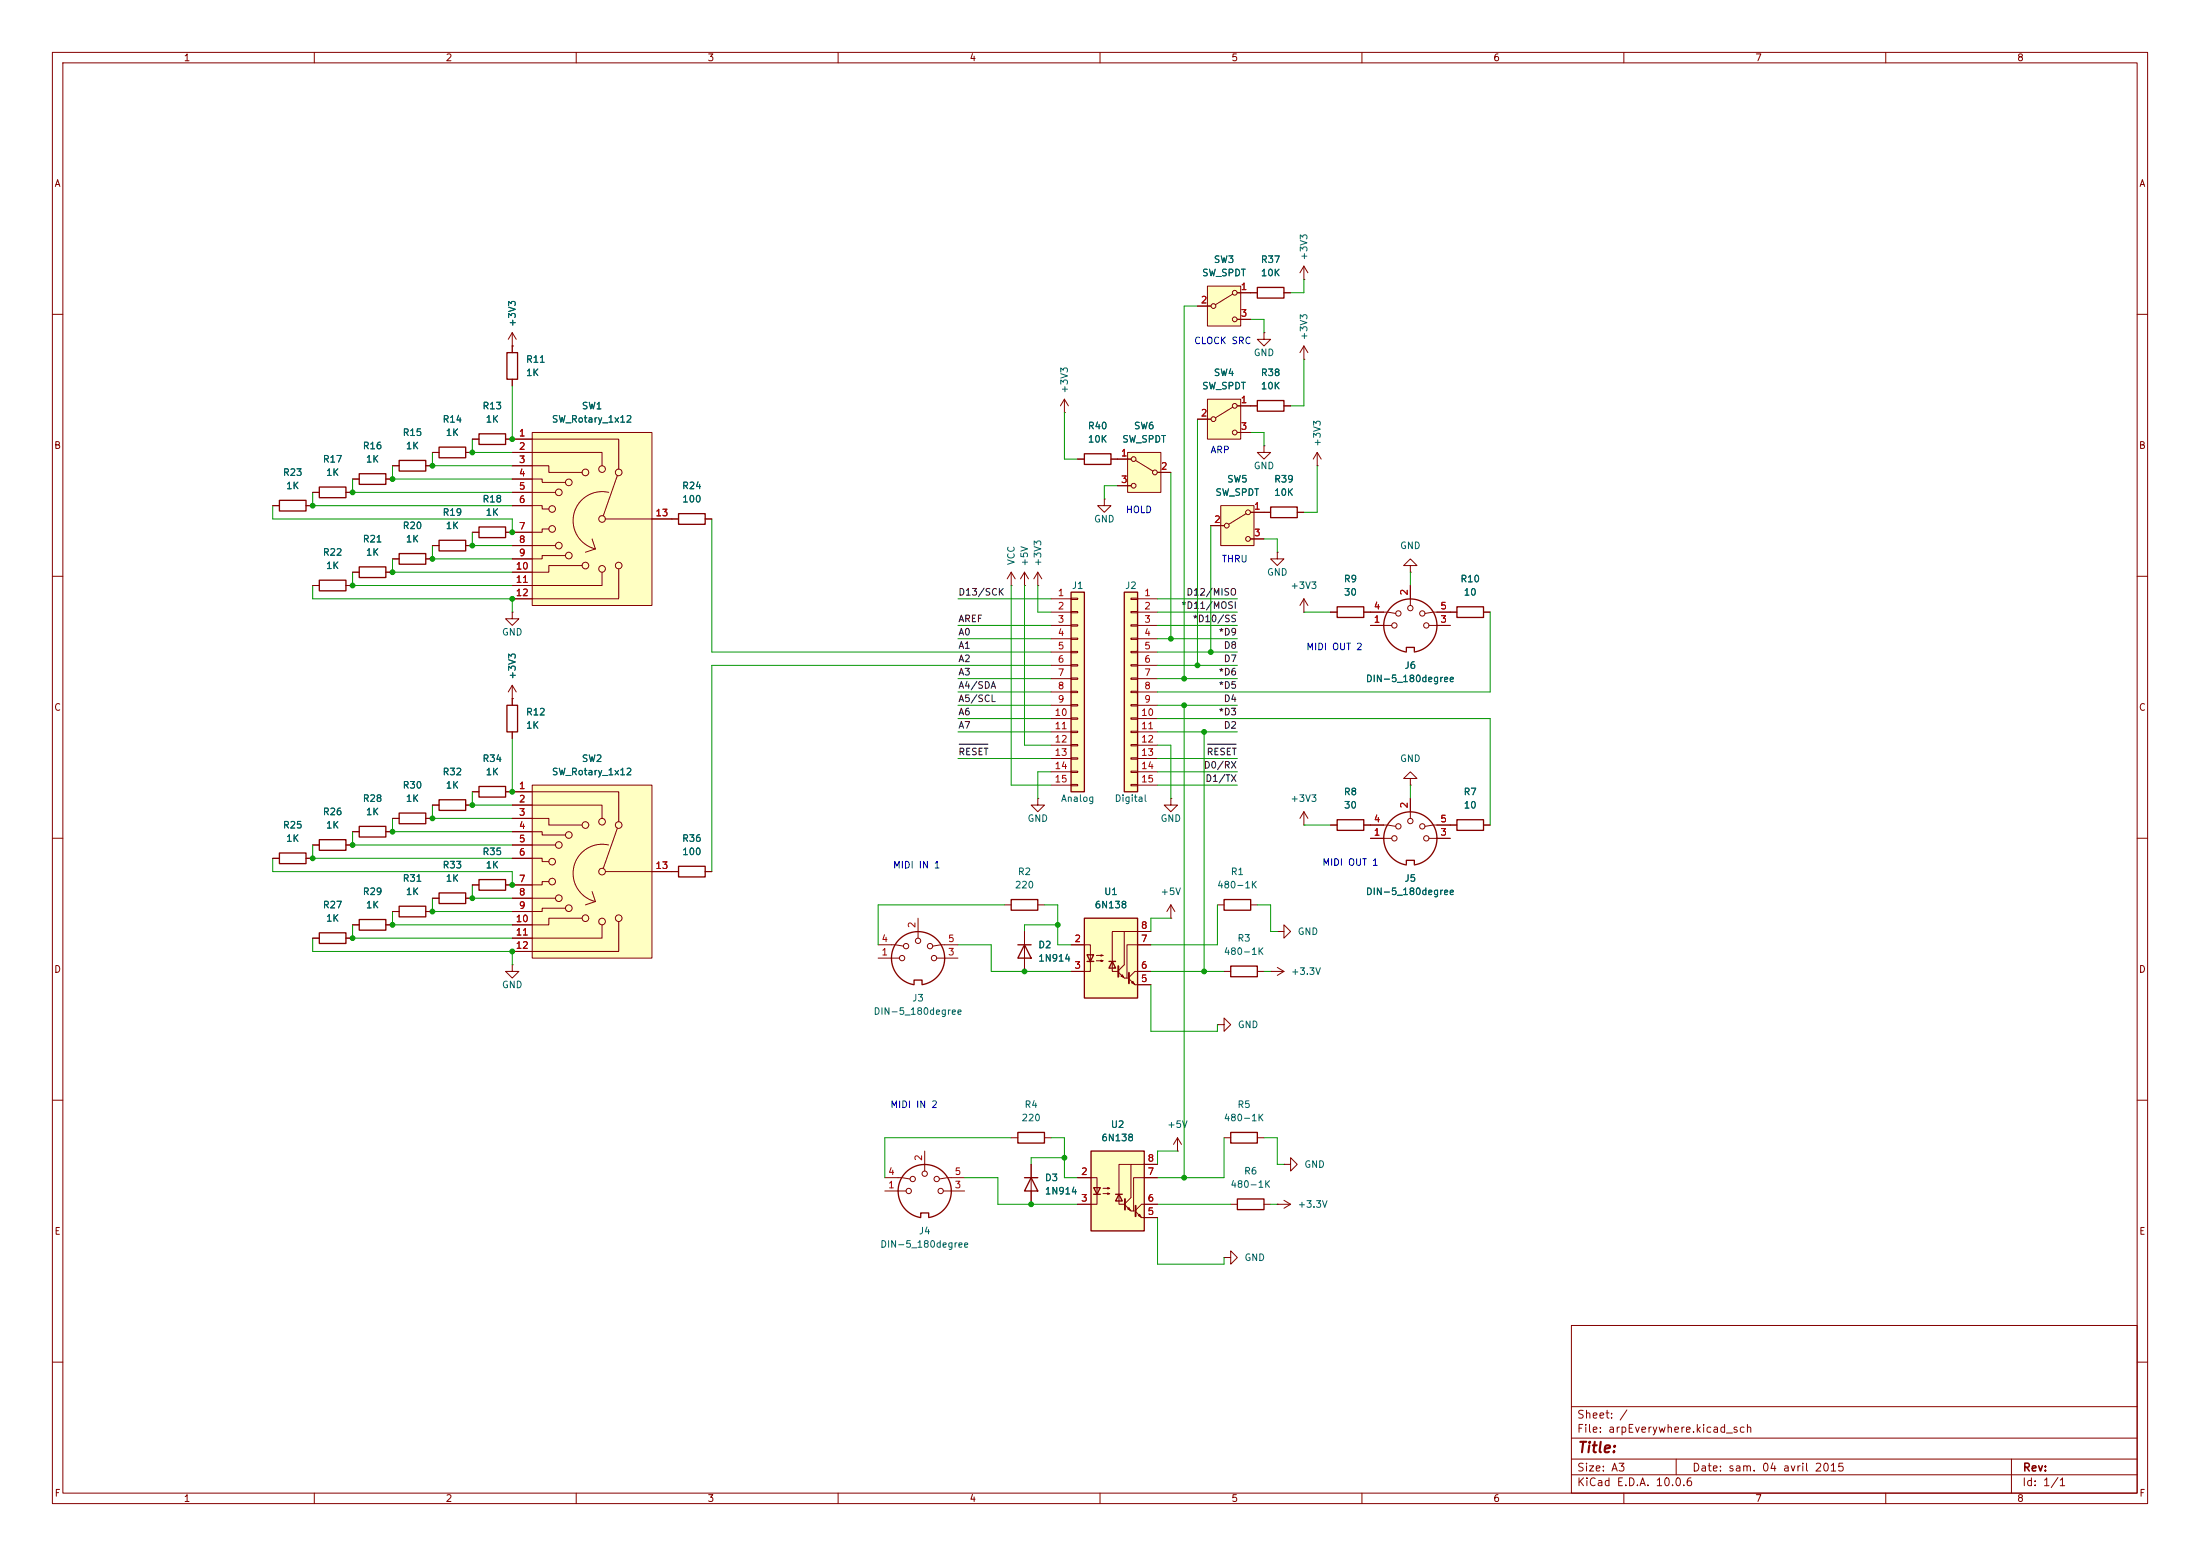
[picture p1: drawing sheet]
<svg xmlns="http://www.w3.org/2000/svg" width="420mm" height="297mm" viewBox="0 0 420 297" stroke-linecap="round" stroke-linejoin="round" font-family="sans-serif">
<g fill="none" stroke="#840000" stroke-width=".19">
<path d="M10 10h400v277h-400zM12 12h396v273h-396zM60 10v2M110 10v2M160 10v2M210 10v2M260 10v2M310 10v2M360 10v2M10 60h2M408 60h2M10 110h2"/>
<path d="M408 110h2M10 160h2M90.2 151.1h1.2M96.5 151.1h1.3M408 160h2M10 210h2M408 210h2M300 253h108v32h-108zM10 260h2M300 278.5h108M300 274.5h108M300 268.5h108"/>
<path d="M320 278.5v3M384 278.5v6.5M408 260h2M60 285v2M110 285v2M160 285v2M210 285v2M260 285v2M300 281.5h108M310 285v2M360 285v2"/>
</g>
<path d="M91.4 150.1h5.1v2h-5.1z" fill="none" stroke="#840000" stroke-width=".25"/>
<path d="M101.6 82.6h22.9v33h-22.9z" fill="#ffffc2"/>
<g fill="none" stroke="#840000" stroke-width=".19">
<path d="M97.8 83.8h20.3v5.7M97.8 86.4h17.1v2.5M97.8 88.9h7v1.3h6.3M97.8 91.4h5.7v.7h4.4M97.8 96.5h5.7v.7h1.3M97.8 94h8.2M101.6 82.6h22.9v33h-22.9zM115.6 99.1h13.9M116.2 94a5.5 5.5 0 0 0-6.6 4.1 5.5 5.5 0 0 0 4.1 6.7M117.9 90.8l-2.7 7.7M134.6 99.1h1.3M97.8 104.1h8.2"/>
<path d="M104.8 101h-1.3v.6h-5.7M107.9 106h-4.4v.7h-5.7M111.1 108h-6.3v1.2h-7M113 102.9l.7 1.9M113.7 104.8l-1.9 .6M114.9 109.2v2.6h-17.1M118.1 108.6v5.7h-20.3M74.9 156.2h1.3M81.3 156.2h1.2M82.5 153.7h1.3M88.9 153.7h1.3M128.3 166.4h1.2"/>
<path d="M134.6 166.4h1.3M195.6 177.8v7.6"/>
<circle cx="105.4" cy="97.2" r=".63"/>
<circle cx="106.7" cy="94" r=".63"/>
<circle cx="108.6" cy="92.1" r=".63"/>
<circle cx="111.8" cy="90.2" r=".63"/>
<circle cx="114.9" cy="99.1" r=".63"/>
<circle cx="114.9" cy="89.5" r=".63"/>
<circle cx="118.1" cy="90.2" r=".63"/>
<circle cx="105.4" cy="101" r=".63"/>
<circle cx="106.7" cy="104.1" r=".63"/>
<circle cx="108.6" cy="106" r=".63"/>
<circle cx="111.8" cy="107.9" r=".63"/>
<circle cx="114.9" cy="108.6" r=".63"/>
<circle cx="118.1" cy="107.9" r=".63"/>
</g>
<path d="M129.5 98h5.1v2.1h-5.1zM76.2 155.2h5.1v2h-5.1zM83.8 152.7h5.1v2h-5.1zM129.5 165.4h5.1v2h-5.1zM194.3 180.3h2.5M195.6 180.3l1.2 2.6h-2.5z" fill="none" stroke="#840000" stroke-width=".25"/>
<path d="M101.6 149.9h22.9v33h-22.9z" fill="#ffffc2"/>
<g fill="none" stroke="#840000" stroke-width=".19">
<path d="M74.9 88.9h1.3M81.3 88.9h1.2M82.5 86.4h1.3M88.9 86.4h1.3M210.8 95.3v1.2h-1.3l1.3 1.3 1.3-1.3h-1.3M210.8 95.3h.1M74.9 106.7h1.3M81.3 106.7h1.2M82.5 104.1h1.3M88.9 104.1h1.3M90.2 101.6h1.2M96.5 101.6h1.3"/>
<path d="M97.8 116.8v1.3h1.3l-1.3 1.3-1.3-1.3h1.3M97.8 116.8h.1M97.8 133.4h.1M97.8 130.8v3.8M97.8 139.7v1.3M97.8 130.8l-.8 1.3M97.8 130.8l.8 1.3M97.8 151.1h20.3v5.7M97.8 153.7h17.1v2.5M97.8 156.2h7v1.3h6.3M97.8 158.8h5.7v.6h4.4M101.6 149.9h22.9v33h-22.9z"/>
<path d="M117.9 158.1l-2.7 7.7M276.9 157.5h1.2M283.2 157.5h1.3M97.8 163.8h5.7v.7h1.3M97.8 161.3h8.2M97.8 171.5h8.2M104.8 168.3h-1.3v.6h-5.7M107.9 173.4h-4.4v.6h-5.7M111.1 175.3h-6.3v1.2h-7M113 170.2l.7 1.9M113.7 172.1l-1.9 .6M114.9 176.5v2.6h-17.1"/>
<path d="M115.6 166.4h12.7M116.2 161.3a5.5 5.5 0 0 0-6.6 4.1 5.5 5.5 0 0 0 4.1 6.7M118.1 175.9v5.7h-20.3M176.5 219.7v3.8M193 217.2h1.3M199.4 217.2h1.3M168.9 224.8h3.3l1.5 .2M168.9 227.3h4.1M180.1 227.3h4M184.1 224.8h-3.3l-1.5 .2M233.7 240h1.2v-1.2l1.3 1.2-1.3 1.3v-1.3M233.7 240h.1"/>
<circle cx="108.6" cy="159.4" r=".63"/>
<circle cx="111.8" cy="157.5" r=".63"/>
<circle cx="114.9" cy="156.8" r=".63"/>
<circle cx="118.1" cy="157.5" r=".63"/>
<circle cx="105.4" cy="164.5" r=".63"/>
<circle cx="105.4" cy="168.3" r=".63"/>
<circle cx="106.7" cy="161.3" r=".63"/>
<circle cx="106.7" cy="171.4" r=".63"/>
<circle cx="108.6" cy="173.4" r=".63"/>
<circle cx="111.8" cy="175.3" r=".63"/>
<circle cx="114.9" cy="175.9" r=".63"/>
<circle cx="114.9" cy="166.4" r=".63"/>
<circle cx="118.1" cy="175.3" r=".63"/>
<circle cx="173.5" cy="227.3" r=".51"/>
<circle cx="174.2" cy="225" r=".51"/>
<circle cx="176.5" cy="224" r=".51"/>
<circle cx="178.8" cy="225" r=".51"/>
<circle cx="179.6" cy="227.3" r=".51"/>
</g>
<path d="M76.2 87.9h5.1v2h-5.1zM83.8 85.3h5.1v2.1h-5.1zM76.2 105.7h5.1v2h-5.1zM83.8 103.1h5.1v2.1h-5.1zM91.4 100.6h5.1v2h-5.1zM96.8 134.6h2v5.1h-2zM278.1 156.5h5.1v2h-5.1zM194.3 216.2h5.1v2h-5.1zM175.8 232.3v-.8h1.5v.8M177.3 232.4a5.1 5.1 0 0 0 3.5-7.8 5.1 5.1 0 0 0-8.6 0 5.1 5.1 0 0 0 3.6 7.8" fill="none" stroke="#840000" stroke-width=".25"/>
<path d="M208.3 219.7h10.1v15.2h-10.1z" fill="#ffffc2"/>
<path d="M268.5 124.3v-.7h1.5v.7M270 124.5a5.1 5.1 0 0 0 3.5-7.9 5.1 5.1 0 0 0-8.6 .1 5.1 5.1 0 0 0 3.6 7.8M208.3 219.7h10.1v15.2h-10.1zM208.8 226.7h1.3l-.7 1.3zM208.8 228h1.3M213 228h1.2M213.6 228l.6 1.2h-1.2z" fill="none" stroke="#840000" stroke-width=".25"/>
<g fill="none" stroke="#840000" stroke-width=".19">
<path d="M193 111.8h.1M193 109.2l-.7 1.3M193 109.2l.8 1.3M193 109.2v2.6M195.6 111.8h.1M195.6 109.2l-.8 1.3M195.6 109.2l.7 1.3M195.6 109.2v2.6M198.1 111.8h.1M198.1 109.2l-.7 1.3M198.1 109.2l.8 1.3M198.1 109.2v2.6"/>
<path d="M243.8 105.4v1.3h1.3l-1.3 1.3-1.2-1.3h1.2M243.8 105.4h.1M248.9 116.8h.1M248.9 114.3l-.7 1.3M248.9 114.3l.8 1.3M248.9 114.3v2.5M261.6 116.8h3.3l1.5 .3M261.6 119.4h4.1M269.2 111.8v3.8M272.8 119.4h4.1M276.9 116.8h-3.3l-1.6 .3M198.1 152.4v1.3h1.3l-1.3 1.2-1.3-1.2h1.3"/>
<path d="M198.1 152.4h.1M205.7 224.8h3.7v5.1h-3.7M210.6 226.8h1.2l-.3 .1v-.2l.3 .1M210.6 227.8h1.2l-.3 .2v-.3l.3 .1M214.8 230l1.1 1.1h.6M215.3 230.8l.2-.3 .3 .5zM215.9 222.2h-2.3v7.7h1M216.8 231.3l1.1 1.1h3.1M217.3 232l.3-.2 .2 .5zM221 222.2h-5.1v6.4l-1.1 1.1M221 224.8h-4.6v6.3M221 229.9h-3.1l-1.1 1.1"/>
<circle cx="266.2" cy="119.4" r=".51"/>
<circle cx="267" cy="117.1" r=".51"/>
<circle cx="269.2" cy="116.1" r=".51"/>
<circle cx="271.5" cy="117.1" r=".51"/>
<circle cx="272.3" cy="119.4" r=".51"/>
</g>
<path d="M214.8 228.9v2M216.8 230.1v2.1" fill="none" stroke="#840000" stroke-width=".36"/>
<path d="M214.6 113h2.6v38.1h-2.6z" fill="#ffffc2"/>
<path d="M214.6 113h2.6v38.1h-2.6z" fill="none" stroke="#840000" stroke-width=".25"/>
<g fill="none" stroke="#840000" stroke-width=".19">
<path d="M215.9 114.2h1.3v.2h-1.3zM215.9 116.7h1.3v.3h-1.3zM215.9 119.3h1.3v.2h-1.3zM217.2 114.3h3.8M217.2 116.8h3.8M217.2 119.4h3.8M215.9 121.8h1.3v.2h-1.3zM215.9 124.3h1.3v.3h-1.3zM215.9 126.9h1.3v.2h-1.3zM215.9 129.4h1.3v.3h-1.3zM215.9 132h1.3v.2h-1.3zM215.9 134.5h1.3v.2h-1.3z"/>
<path d="M215.9 137h1.3v.3h-1.3zM215.9 139.6h1.3v.2h-1.3zM217.2 121.9h3.8M217.2 124.5h3.8M217.2 127h3.8M217.2 129.5h3.8M217.2 132.1h3.8M217.2 134.6h3.8M217.2 137.2h3.8M217.2 139.7h3.8M215.9 142.1h1.3v.3h-1.3zM215.9 144.7h1.3v.2h-1.3z"/>
<path d="M215.9 147.2h1.3v.2h-1.3zM215.9 149.7h1.3v.3h-1.3zM217.2 142.2h3.8M217.2 144.8h3.8M217.2 147.3h3.8M217.2 149.9h3.8"/>
</g>
<path d="M204.5 113h2.5v38.1h-2.5z" fill="#ffffc2"/>
<path d="M204.5 113h2.5v38.1h-2.5zM255.3 115.8h5v2.1h-5zM278.1 115.8h5.1v2.1h-5.1zM255.3 156.5h5v2h-5zM91.4 167.9h5.1v2h-5.1zM193 171.7h5.1v2h-5.1zM268.5 165v-.8h1.5v.8M270 165.1a5.1 5.1 0 0 0 3.5-7.8 5.1 5.1 0 0 0-8.6 0 5.1 5.1 0 0 0 3.6 7.8M174.5 187.8v-.7h1.5v.7M176 188a5.1 5.1 0 0 0 3.5-7.9 5.1 5.1 0 0 0-8.6 .1 5.1 5.1 0 0 0 3.6 7.8" fill="none" stroke="#840000" stroke-width=".25"/>
<g fill="none" stroke="#840000" stroke-width=".19">
<path d="M200.7 114.3h3.8M200.7 116.8h3.8M200.7 119.4h3.8M204.5 114.2h1.2v.2h-1.2zM204.5 116.7h1.2v.3h-1.2zM204.5 119.3h1.2v.2h-1.2zM254 116.8h1.3M260.3 116.8h1.3M269.2 108h1.3l-1.3-1.3-1.2 1.3h1.2v1.2M269.2 109.2h.1M276.9 116.8h1.2M283.2 116.8h1.3"/>
<path d="M200.7 121.9h3.8M200.7 124.5h3.8M200.7 127h3.8M200.7 129.5h3.8M200.7 132.1h3.8M200.7 134.6h3.8M200.7 137.2h3.8M200.7 139.7h3.8M204.5 121.8h1.2v.2h-1.2zM204.5 124.3h1.2v.3h-1.2zM204.5 126.9h1.2v.2h-1.2zM204.5 129.4h1.2v.3h-1.2z"/>
<path d="M204.5 132h1.2v.2h-1.2zM204.5 134.5h1.2v.2h-1.2zM204.5 137h1.2v.3h-1.2zM204.5 139.6h1.2v.2h-1.2zM200.7 142.2h3.8M200.7 144.8h3.8M200.7 147.3h3.8M200.7 149.9h3.8M204.5 142.1h1.2v.3h-1.2zM204.5 144.7h1.2v.2h-1.2zM204.5 147.2h1.2v.2h-1.2zM204.5 149.7h1.2v.3h-1.2z"/>
<path d="M223.5 152.4v1.3h1.3l-1.3 1.2-1.3-1.2h1.3M223.5 152.4h.1M248.9 157.5h.1M248.9 154.9l-.7 1.3M248.9 154.9l.8 1.3M248.9 154.9v2.6M254 157.5h1.3M260.3 157.5h4.6l1.5 .2M269.2 152.4v3.8M276.9 157.5h-3.3l-1.6 .2M90.2 168.9h1.2M96.5 168.9h1.3"/>
<path d="M175.3 175.3v3.8M191.8 172.7h1.2M198.1 172.7h1.3M261.6 160h4.1M272.8 160h4.1M167.6 180.3h3.3l1.6 .3M167.6 182.9h4.1M178.8 182.9h4.1M182.9 180.3h-3.3l-1.5 .3"/>
<circle cx="267" cy="157.7" r=".51"/>
<circle cx="269.2" cy="156.7" r=".51"/>
<circle cx="271.5" cy="157.7" r=".51"/>
<circle cx="175.3" cy="179.6" r=".51"/>
<circle cx="266.2" cy="160" r=".51"/>
<circle cx="272.3" cy="160" r=".51"/>
<circle cx="172.2" cy="182.9" r=".51"/>
<circle cx="173" cy="180.6" r=".51"/>
<circle cx="177.5" cy="180.6" r=".51"/>
<circle cx="178.3" cy="182.9" r=".51"/>
</g>
<path d="M207 175.3h10.2v15.2h-10.2z" fill="#ffffc2"/>
<g fill="none" stroke="#840000" stroke-width=".25">
<path d="M96.8 67.3h2v5.1h-2zM53.3 95.5h5.1v2h-5.1zM68.6 90.4h5.1v2.1h-5.1zM91.4 82.8h5.1v2h-5.1zM207 86.6h5.1v2h-5.1zM61 110.7h5v2.1h-5zM68.6 108.2h5.1v2h-5.1zM68.6 157.7h5.1v2.1h-5.1zM53.3 162.8h5.1v2h-5.1zM61 160.3h5v2h-5zM61 178.1h5v2h-5zM68.6 175.5h5.1v2h-5.1z"/>
<path d="M76.2 173h5.1v2h-5.1zM83.8 170.4h5.1v2.1h-5.1zM207 175.3h10.2v15.2h-10.2zM233.7 171.7h5.1v2h-5.1zM207.5 182.2h1.3l-.6 1.3zM207.5 183.5h1.3M211.7 183.5h1.3M212.3 183.5l.7 1.3h-1.3zM234.9 184.4h5.1v2h-5.1zM195.6 224.8h2.5M196.8 224.8l1.3 2.5h-2.5z"/>
</g>
<g fill="none" stroke="#840000" stroke-width=".19">
<path d="M97.8 66h.1M97.8 63.5v3.8M97.8 72.4v1.3M97.8 63.5l-.8 1.3M97.8 63.5l.8 1.3M52.1 96.5h1.2M58.4 96.5h1.3M67.3 91.4h1.3M73.7 91.4h1.2M90.2 83.8h1.2M96.5 83.8h1.3M205.7 87.6h1.3"/>
<path d="M212.1 87.6h1.3M241.3 85.1v1.3h1.3l-1.3 1.2-1.3-1.2h1.3M241.3 85.1h.1M59.7 111.8h1.3M66 111.8h1.3M67.3 109.2h1.3M73.7 109.2h1.2M67.3 158.8h1.3M73.7 158.8h1.2M269.2 148.6h1.3l-1.3-1.3-1.2 1.3h1.2v1.3M269.2 149.9h.1M52.1 163.8h1.2"/>
<path d="M58.4 163.8h1.3M59.7 161.3h1.3M59.7 179.1h1.3M66 161.3h1.3M66 179.1h1.3M67.3 176.5h1.3M73.7 176.5h1.2M74.9 174h1.3M81.3 174h1.2M82.5 171.5h1.3M88.9 171.5h1.3M214.6 177.8h-2.3v7.6h1.1"/>
<path d="M219.7 177.8h-5.1v6.4l-1.1 1.1M223.5 175.3h.1M223.5 172.7l-.7 1.3M223.5 172.7l.8 1.3M223.5 172.7v2.6M232.4 172.7h1.3M238.8 172.7h1.2M243.8 177.8h1.3v-1.3l1.3 1.3-1.3 1.3v-1.3M243.8 177.8h.1M97.8 184.2v1.2h1.3l-1.3 1.3-1.3-1.3h1.3M97.8 184.2h.1M204.5 180.3h3.7v5.1h-3.7"/>
<path d="M209.3 182.4h1.3l-.4 .1v-.3l.4 .2M209.3 183.4h1.3l-.4 .1v-.2l.4 .1M213.5 185.5l1.1 1.2h.7M214 186.3l.2-.2 .3 .5zM215.5 186.8l1.2 1.2h3M216 187.6l.3-.3 .2 .5zM219.7 180.3h-4.6v6.4M219.7 185.4h-3l-1.2 1.2M233.7 185.4h1.2M240 185.4h1.3M242.6 185.4h.1M242.6 185.4h2.5"/>
<path d="M243.8 184.7l1.3 .7M245.1 185.4l-1.3 .8M196.8 222.2v7.7"/>
</g>
<path d="M213.5 184.4v2M215.5 185.7v2" fill="none" stroke="#840000" stroke-width=".36"/>
<path d="M233 96.5h6.4v7.6h-6.4z" fill="#ffffc2"/>
<g fill="none" stroke="#840000" stroke-width=".19">
<path d="M233 96.5h6.4v7.6h-6.4zM237.9 98l-3.3 2.1M238.8 97.8h2.5M231.1 100.3h2.6M238.8 102.9h2.5M224.8 219.7h.1M224.8 217.2l-.8 1.2M224.8 217.2l.8 1.2M224.8 217.2v2.5"/>
<circle cx="238.3" cy="97.8" r=".46"/>
<circle cx="234.2" cy="100.3" r=".46"/>
<circle cx="238.3" cy="102.9" r=".46"/>
</g>
<path d="M215.3 86.4h6.3v7.6h-6.3z" fill="#ffffc2"/>
<g fill="none" stroke="#840000" stroke-width=".19">
<path d="M203.2 78.7h.1M203.2 76.2l.8 1.3M203.2 76.2l-.8 1.3M203.2 76.2v2.5M213.4 87.6h2.5M213.4 92.7h2.5M215.3 86.4h6.3v7.6h-6.3zM216.8 87.9l3.3 2M221 90.2h2.5"/>
<circle cx="216.4" cy="87.6" r=".46"/>
<circle cx="216.4" cy="92.7" r=".46"/>
<circle cx="220.5" cy="90.2" r=".46"/>
</g>
<path d="M230.5 76.2h6.4v7.6h-6.4z" fill="#ffffc2"/>
<g fill="none" stroke="#840000" stroke-width=".19">
<path d="M238.8 55.9h1.2M245.1 55.9h1.3M230.5 76.2h6.4v7.6h-6.4zM235.3 77.7l-3.3 2.1M236.2 77.5h2.6M228.6 80h2.5M236.2 82.6h2.6"/>
<circle cx="235.7" cy="77.5" r=".46"/>
<circle cx="231.6" cy="80" r=".46"/>
<circle cx="235.7" cy="82.6" r=".46"/>
</g>
<path d="M240 54.9h5.1v2h-5.1z" fill="none" stroke="#840000" stroke-width=".25"/>
<path d="M230.5 54.6h6.4v7.6h-6.4z" fill="#ffffc2"/>
<g fill="none" stroke="#840000" stroke-width=".19">
<path d="M228.6 58.4h2.5M230.5 54.6h6.4v7.6h-6.4zM235.3 56.1l-3.3 2.1M236.2 55.9h3.8M245.1 55.9h1.3M248.9 53.3h.1M248.9 50.8v2.5M248.9 50.8l-.7 1.3M248.9 50.8l.8 1.3M97.8 66h.1M97.8 66v1.3M97.8 72.4v1.3"/>
<path d="M236.2 61h2.6M236.2 77.5h3.8M241.3 63.5v1.3h1.3l-1.3 1.2-1.3-1.2h1.3M241.3 63.5h.1M245.1 77.5h1.3M248.9 68.6h.1M248.9 66l-.7 1.3M248.9 66l.8 1.3M248.9 66v2.6M52.1 96.5h1.2M58.4 96.5h1.3M59.7 94h1.3"/>
<path d="M66 94h1.3M67.3 91.4h1.3M73.7 91.4h1.2M74.9 88.9h1.3M81.3 88.9h1.2M82.5 86.4h1.3M88.9 86.4h1.3M90.2 83.8h1.2M96.5 83.8h5.1M97.8 94h3.8M97.8 86.4h3.8M97.8 88.9h3.8"/>
<path d="M97.8 91.4h3.8M97.8 96.5h3.8M124.5 99.1h5M134.6 99.1h1.3M205.7 87.6h1.3M212.1 87.6h3.8M213.4 92.7h2.5M221 90.2h2.5M228.6 80h2.5M236.2 82.6h2.6M238.8 97.8h3.8M247.6 97.8h1.3"/>
<path d="M251.5 88.9h.1M251.5 86.4l-.8 1.2M251.5 86.4l.7 1.2M251.5 86.4v2.5M59.7 111.8h1.3M66 111.8h1.3M67.3 109.2h1.3M73.7 109.2h1.2M74.9 106.7h1.3M81.3 106.7h1.2M82.5 104.1h1.3M88.9 104.1h1.3"/>
<path d="M90.2 101.6h1.2M96.5 101.6h5.1M97.8 104.1h3.8M97.8 106.7h3.8M97.8 109.2h3.8M97.8 111.8h3.8M97.8 114.3h3.8M231.1 100.3h2.6M238.8 102.9h2.5M254 116.8h1.3M260.3 116.8h3.9M261.6 119.4h2.6"/>
<path d="M269.2 111.8v2.5M274.3 116.8h3.8M274.3 119.4h2.6M283.2 116.8h1.3M97.8 133.4h.1M97.8 133.4v1.2M97.8 139.7v1.3M67.3 158.8h1.3M73.7 158.8h1.2M74.9 156.2h1.3M81.3 156.2h1.2M82.5 153.7h1.3"/>
<path d="M88.9 153.7h1.3M90.2 151.1h1.2M96.5 151.1h5.1M97.8 156.2h3.8M97.8 153.7h3.8M97.8 158.8h3.8M254 157.5h1.3M260.3 157.5h3.9M269.2 152.4v2.5M274.3 157.5h3.8M283.2 157.5h1.3M52.1 163.8h1.2"/>
<path d="M58.4 163.8h1.3M59.7 161.3h1.3M59.7 179.1h1.3M66 161.3h1.3M66 179.1h1.3M67.3 176.5h1.3M73.7 176.5h1.2M74.9 174h1.3M81.3 174h1.2M82.5 171.5h1.3M88.9 171.5h1.3M90.2 168.9h1.2"/>
<path d="M96.5 168.9h5.1M97.8 161.3h3.8M97.8 163.8h3.8M97.8 171.5h3.8M97.8 174h3.8M97.8 176.5h3.8M97.8 179.1h3.8M124.5 166.4h5M134.6 166.4h1.3M195.6 177.8v2.5M217.2 177.8h2.5M261.6 160h2.6"/>
<path d="M274.3 160h2.6M97.8 181.6h3.8M195.6 182.9v2.5M204.5 180.3h2.5M204.5 185.4h2.5M217.2 180.3h2.5M217.2 185.4h2.5M217.2 188h2.5M232.4 195.6h1.3v-1.3l1.2 1.3-1.2 1.3v-1.3M232.4 195.6h.1M233.7 217.2h1.2M240 217.2h1.3"/>
<path d="M196.8 222.2v2.6M196.8 227.3v2.6M205.7 229.9h2.6M205.7 224.8h2.6M218.4 229.9h2.6M218.4 224.8h2.6M218.4 232.4h2.6M218.4 222.2h2.6M234.9 229.9h1.3M241.3 229.9h1.3M243.8 229.9h.1M243.8 229.9h2.6"/>
<path d="M245.1 222.2h1.3v-1.2l1.2 1.2-1.2 1.3v-1.3M245.1 222.2h.1M245.1 229.1l1.3 .8M246.4 229.9l-1.3 .7"/>
<circle cx="231.6" cy="58.4" r=".46"/>
<circle cx="235.7" cy="55.9" r=".46"/>
<circle cx="235.7" cy="61" r=".46"/>
</g>
<path d="M240 76.5h5.1v2h-5.1zM61 93h5v2h-5zM242.6 96.8h5v2h-5zM234.9 216.2h5.1v2h-5.1zM236.2 228.9h5.1v2h-5.1z" fill="none" stroke="#840000" stroke-width=".25"/>
<path d="M183.1 142h5.5M230.5 142h5.5" fill="none" stroke="#0f0f0f" stroke-width=".19"/>
<g fill="none" stroke="#009600" stroke-width=".19">
<path d="M228.6 58.4h-2.5v71.1M248.9 53.3v2.6h-2.5M97.8 73.7v10.1M203.2 78.7v8.9h2.5M238.8 61h2.5v2.5M248.9 68.6v8.9h-2.5M52.1 96.5v2.6h45.7v2.5M59.7 94v2.5h38.1M67.3 91.4v2.6h30.5M74.9 88.9v2.5h22.9M82.5 86.4v2.5h15.3M90.2 83.8v2.6h7.6"/>
<path d="M135.9 99.1v25.4h64.8M213.4 92.7h-2.6v2.6M223.5 90.2v31.7M228.6 80v47M238.8 82.6h2.5v2.5M251.5 88.9v8.9h-2.6M59.7 111.8v2.5h38.1v2.5M67.3 109.2v2.6h30.5M74.9 106.7v2.5h22.9M82.5 104.1v2.6h15.3M90.2 101.6v2.5h7.6M182.9 114.3h17.8"/>
<path d="M182.9 119.4h17.8M193 111.8v38.1h7.7M195.6 111.8v30.4h5.1M198.1 111.8v5h2.6M221 114.3h15.2M221 116.8h15.2M221 119.4h15.2M231.1 100.3v24.2M241.3 102.9h2.5v2.5M248.9 116.8h5.1M269.2 109.2v2.6M284.5 116.8v15.3h-63.5"/>
<path d="M182.9 139.7h17.8M182.9 121.9h17.8M182.9 129.5h17.8M182.9 134.6h17.8M182.9 137.2h17.8M182.9 132.1h17.8M200.7 127h-64.8v39.4M221 124.5h15.2M221 139.7h15.2M221 121.9h15.2M221 129.5h15.2M221 137.2h63.5v20.3"/>
<path d="M221 134.6h15.2M221 127h15.2M226.1 134.6v90.2M229.9 139.7v45.7M67.3 158.8v2.5h30.5M74.9 156.2v2.6h22.9M82.5 153.7v2.5h15.3M90.2 151.1v2.6h7.6M97.8 141v10.1M182.9 144.8h17.8M200.7 147.3h-2.6v5.1M221 142.2h2.5v10.2"/>
<path d="M221 149.9h15.2M221 144.8h15.2M221 147.3h15.2M248.9 157.5h5.1M269.2 149.9v2.5M52.1 163.8v2.6h45.7v2.5M59.7 161.3v2.5h38.1M59.7 179.1v2.5h38.1v2.6M67.3 176.5v2.6h30.5M74.9 174v2.5h22.9M82.5 171.5v2.5h15.3M90.2 168.9v2.6h7.6"/>
<path d="M191.8 172.7h-24.2v7.6M199.4 172.7h2.5v7.6h2.6M201.9 176.5h-6.3v1.3M223.5 175.3h-3.8v2.5M232.4 172.7v7.6h-12.7M240 172.7h2.6v5.1h1.2M182.9 180.3h6.3v5.1h15.3M219.7 185.4h14M219.7 188v8.9h12.7v-1.3M241.3 185.4h1.3M193 217.2h-24.1v7.6M200.7 217.2h2.5v7.6h2.5"/>
<path d="M224.8 219.7h-3.8v2.5M233.7 217.2v7.6h-12.7M241.3 217.2h2.5v5h1.3M184.1 224.8h6.4v5.1h15.2M203.2 221h-6.4v1.2M221 229.9h13.9M221 232.4v8.9h12.7v-1.3M242.6 229.9h1.2"/>
</g>
<g fill="#009600" stroke="#009600" stroke-width=".19">
<circle cx="226.1" cy="224.8" r=".46"/>
<circle cx="229.9" cy="185.4" r=".46"/>
<circle cx="229.9" cy="139.7" r=".46"/>
<circle cx="196.8" cy="229.9" r=".46"/>
<circle cx="203.2" cy="221" r=".46"/>
<circle cx="195.6" cy="185.4" r=".46"/>
<circle cx="201.9" cy="176.5" r=".46"/>
<circle cx="231.1" cy="124.5" r=".46"/>
<circle cx="226.1" cy="129.5" r=".46"/>
<circle cx="223.5" cy="121.9" r=".46"/>
<circle cx="226.1" cy="134.6" r=".46"/>
<circle cx="97.8" cy="101.6" r=".46"/>
<circle cx="97.8" cy="114.3" r=".46"/>
<circle cx="97.8" cy="151.1" r=".46"/>
<circle cx="97.8" cy="83.8" r=".46"/>
<circle cx="228.6" cy="127" r=".46"/>
<circle cx="74.9" cy="109.2" r=".46"/>
<circle cx="82.5" cy="106.7" r=".46"/>
<circle cx="90.2" cy="104.1" r=".46"/>
<circle cx="59.7" cy="96.5" r=".46"/>
<circle cx="67.3" cy="94" r=".46"/>
<circle cx="90.2" cy="86.4" r=".46"/>
<circle cx="74.9" cy="91.4" r=".46"/>
<circle cx="82.5" cy="88.9" r=".46"/>
<circle cx="67.3" cy="111.8" r=".46"/>
<circle cx="67.3" cy="161.3" r=".46"/>
<circle cx="59.7" cy="163.8" r=".46"/>
<circle cx="67.3" cy="179.1" r=".46"/>
<circle cx="74.9" cy="176.5" r=".46"/>
<circle cx="82.5" cy="174" r=".46"/>
<circle cx="97.8" cy="181.6" r=".46"/>
<circle cx="82.5" cy="156.2" r=".46"/>
<circle cx="74.9" cy="158.8" r=".46"/>
<circle cx="90.2" cy="153.7" r=".46"/>
<circle cx="90.2" cy="171.5" r=".46"/>
<circle cx="97.8" cy="168.9" r=".46"/>
</g>
<text font-size="2" fill="#840000" x="301" y="277.8">Title:</text>
<g font-size="1.5" fill="#840000">
<text x="300.9" y="273.8">File: arpEverywhere.kicad_sch</text>
<text x="300.9" y="271.1">Sheet: /</text>
<text x="300.9" y="281.2">Size: A3</text>
<text x="322.9" y="281.2">Date: sam. 04 avril 2015</text>
<text x="386" y="281.2">Rev:</text>
<text x="300.9" y="284">KiCad E.D.A. 10.0.6</text>
<text x="385.9" y="284">Id: 1/1</text>
</g>
<g font-size="1.3" fill="#840000">
<text x="35" y="12">1</text>
<text x="85" y="12">2</text>
<text x="135" y="12">3</text>
<text x="185" y="12">4</text>
<text x="235" y="12">5</text>
<text x="285" y="12">6</text>
<text x="335" y="12">7</text>
<text x="385" y="12">8</text>
<text x="10.3" y="36">A</text>
<text x="408.3" y="36">A</text>
<text x="10.2" y="86">B</text>
<text x="408.2" y="86">B</text>
<text x="10.2" y="136">C</text>
<text x="408.2" y="136">C</text>
<text x="10.2" y="186">D</text>
<text x="408.2" y="186">D</text>
<text x="10.3" y="236">E</text>
<text x="408.3" y="236">E</text>
<text x="10.3" y="286">F</text>
<text x="35" y="287">1</text>
<text x="85" y="287">2</text>
<text x="135" y="287">3</text>
<text x="185" y="287">4</text>
<text x="235" y="287">5</text>
<text x="285" y="287">6</text>
<text x="335" y="287">7</text>
<text x="385" y="287">8</text>
<text x="408.3" y="286">F</text>
</g>
<g font-size="1.3" fill="#006464">
<text x="229.4" y="53">SW_SPDT</text>
<text x="231.6" y="50.5">SW3</text>
<text x="240.6" y="50.5">R37</text>
<text x="240.6" y="53">10K</text>
<text x="249.9" y="49.8" transform="rotate(-90 249.9 49.8)">+3V3</text>
<text x="98.8" y="62.5" transform="rotate(-90 98.8 62.5)">+3V3</text>
<text x="249.9" y="65" transform="rotate(-90 249.9 65)">+3V3</text>
<text x="100.3" y="69.5">R11</text>
<text x="239.2" y="68.3">GND</text>
<text x="100.3" y="72.1">1K</text>
<text x="204.2" y="75.2" transform="rotate(-90 204.2 75.2)">+3V3</text>
<text x="229.4" y="74.6">SW_SPDT</text>
<text x="231.6" y="72.1">SW4</text>
<text x="240.6" y="72.1">R38</text>
<text x="240.6" y="74.6">10K</text>
<text x="76.8" y="83.5">R15</text>
<text x="84.4" y="81">R14</text>
<text x="85" y="83.5">1K</text>
<text x="92" y="78.4">R13</text>
<text x="92.6" y="81">1K</text>
<text x="105.3" y="81">SW_Rotary_1x12</text>
<text x="111" y="78.4">SW1</text>
<text x="207.6" y="82.2">R40</text>
<text x="216.4" y="82.2">SW6</text>
<text x="61.5" y="88.6">R17</text>
<text x="69.1" y="86.1">R16</text>
<text x="69.8" y="88.6">1K</text>
<text x="77.4" y="86.1">1K</text>
<text x="207.6" y="84.8">10K</text>
<text x="214.1" y="84.8">SW_SPDT</text>
<text x="239.2" y="89.9">GND</text>
<text x="252.4" y="85.4" transform="rotate(-90 252.4 85.4)">+3V3</text>
<text x="53.9" y="91.1">R23</text>
<text x="54.5" y="93.7">1K</text>
<text x="62.1" y="91.1">1K</text>
<text x="130.1" y="93.7">R24</text>
<text x="231.9" y="94.9">SW_SPDT</text>
<text x="234.2" y="92.4">SW5</text>
<text x="243.1" y="92.4">R39</text>
<text x="243.1" y="94.9">10K</text>
<text x="76.8" y="101.3">R20</text>
<text x="84.4" y="98.8">R19</text>
<text x="85" y="101.3">1K</text>
<text x="92" y="96.2">R18</text>
<text x="92.6" y="98.8">1K</text>
<text x="130.1" y="96.2">100</text>
<text x="208.8" y="100">GND</text>
<text x="61.5" y="106.4">R22</text>
<text x="69.1" y="103.8">R21</text>
<text x="69.8" y="106.4">1K</text>
<text x="77.4" y="103.8">1K</text>
<text x="194" y="108" transform="rotate(-90 194 108)">VCC</text>
<text x="267.2" y="105.1">GND</text>
<text x="62.1" y="108.9">1K</text>
<text x="196.5" y="108.2" transform="rotate(-90 196.5 108.2)">+5V</text>
<text x="199.1" y="108.2" transform="rotate(-90 199.1 108.2)">+3V3</text>
<text x="204.5" y="112.7">J1</text>
<text x="214.7" y="112.7">J2</text>
<text x="241.8" y="110.2">GND</text>
<text x="246.3" y="112.7">+3V3</text>
<text x="256.4" y="111.5">R9</text>
<text x="256.5" y="114">30</text>
<text x="278.7" y="111.5">R10</text>
<text x="279.3" y="114">10</text>
<text x="95.7" y="121.6">GND</text>
<text x="98.8" y="129.8" transform="rotate(-90 98.8 129.8)">+3V3</text>
<text x="260.6" y="130.5">DIN-5_180degree</text>
<text x="268" y="128">J6</text>
<text x="100.3" y="136.9">R12</text>
<text x="100.3" y="139.4">1K</text>
<text x="84.4" y="148.3">R32</text>
<text x="92" y="145.7">R34</text>
<text x="92.6" y="148.3">1K</text>
<text x="105.3" y="148.3">SW_Rotary_1x12</text>
<text x="111" y="145.7">SW2</text>
<text x="267.2" y="145.7">GND</text>
<text x="61.5" y="155.9">R26</text>
<text x="69.1" y="153.4">R28</text>
<text x="69.8" y="155.9">1K</text>
<text x="76.8" y="150.8">R30</text>
<text x="77.4" y="153.4">1K</text>
<text x="85" y="150.8">1K</text>
<text x="202.4" y="153.4">Analog</text>
<text x="212.7" y="153.4">Digital</text>
<text x="246.3" y="153.4">+3V3</text>
<text x="256.4" y="152.1">R8</text>
<text x="256.5" y="154.6">30</text>
<text x="279.3" y="152.1">R7</text>
<text x="279.3" y="154.6">10</text>
<text x="53.9" y="158.4">R25</text>
<text x="54.5" y="161">1K</text>
<text x="62.1" y="158.4">1K</text>
<text x="130.1" y="161">R36</text>
<text x="196.1" y="157.2">GND</text>
<text x="221.5" y="157.2">GND</text>
<text x="84.4" y="166.1">R33</text>
<text x="92" y="163.5">R35</text>
<text x="92.6" y="166.1">1K</text>
<text x="130.1" y="163.5">100</text>
<text x="194.2" y="167.3">R2</text>
<text x="234.9" y="167.3">R1</text>
<text x="61.5" y="173.7">R27</text>
<text x="69.1" y="171.1">R29</text>
<text x="69.8" y="173.7">1K</text>
<text x="76.8" y="168.6">R31</text>
<text x="77.4" y="171.1">1K</text>
<text x="85" y="168.6">1K</text>
<text x="193.6" y="169.9">220</text>
<text x="208.9" y="173.7">6N138</text>
<text x="210.7" y="171.1">U1</text>
<text x="221.5" y="171.1">+5V</text>
<text x="232.3" y="169.9">480-1K</text>
<text x="260.6" y="171.1">DIN-5_180degree</text>
<text x="268" y="168.6">J5</text>
<text x="62.1" y="176.2">1K</text>
<text x="247.6" y="178.8">GND</text>
<text x="198.1" y="181.3">D2</text>
<text x="198.1" y="183.8">1N914</text>
<text x="233.5" y="182.6">480-1K</text>
<text x="236.1" y="180">R3</text>
<text x="95.7" y="188.9">GND</text>
<text x="174" y="191.5">J3</text>
<text x="246.4" y="186.4">+3.3V</text>
<text x="166.7" y="194">DIN-5_180degree</text>
<text x="236.2" y="196.5">GND</text>
<text x="194.9" y="214.3">220</text>
<text x="195.5" y="211.8">R4</text>
<text x="212" y="215.6">U2</text>
<text x="222.7" y="215.6">+5V</text>
<text x="233.5" y="214.3">480-1K</text>
<text x="236.1" y="211.8">R5</text>
<text x="210.1" y="218.1">6N138</text>
<text x="199.4" y="225.8">D3</text>
<text x="234.8" y="227">480-1K</text>
<text x="237.4" y="224.5">R6</text>
<text x="248.9" y="223.2">GND</text>
<text x="199.4" y="228.3">1N914</text>
<text x="247.6" y="230.8">+3.3V</text>
<text x="167.9" y="238.5">DIN-5_180degree</text>
<text x="175.3" y="235.9">J4</text>
<text x="237.5" y="241">GND</text>
</g>
<g font-size="1.3" fill="#a90000">
<text x="229.1" y="58.2">2</text>
<text x="236.8" y="55.7">1</text>
<text x="236.8" y="60.7">3</text>
<text x="236.8" y="77.3">1</text>
<text x="99" y="83.6">1</text>
<text x="229.1" y="79.8">2</text>
<text x="236.8" y="82.3">3</text>
<text x="99" y="86.1">2</text>
<text x="99" y="88.7">3</text>
<text x="213.9" y="87.4">1</text>
<text x="221.5" y="90">2</text>
<text x="99" y="91.2">4</text>
<text x="99" y="93.8">5</text>
<text x="213.9" y="92.5">3</text>
<text x="99" y="96.3">6</text>
<text x="99" y="101.4">7</text>
<text x="125" y="98.8">13</text>
<text x="231.7" y="100.1">2</text>
<text x="239.3" y="97.6">1</text>
<text x="99" y="103.9">8</text>
<text x="99" y="106.5">9</text>
<text x="239.3" y="102.7">3</text>
<text x="98.4" y="109">10</text>
<text x="98.4" y="111.5">11</text>
<text x="269" y="113.8" transform="rotate(-90 269 113.8)">2</text>
<text x="98.4" y="114.1">12</text>
<text x="201.8" y="114.1">1</text>
<text x="201.8" y="116.6">2</text>
<text x="201.8" y="119.2">3</text>
<text x="218.3" y="114.1">1</text>
<text x="218.3" y="116.6">2</text>
<text x="218.3" y="119.2">3</text>
<text x="262.2" y="119.2">1</text>
<text x="262.2" y="116.6">4</text>
<text x="274.9" y="119.2">3</text>
<text x="274.9" y="116.6">5</text>
<text x="201.8" y="121.7">4</text>
<text x="201.8" y="124.2">5</text>
<text x="218.3" y="121.7">4</text>
<text x="218.3" y="124.2">5</text>
<text x="201.8" y="126.8">6</text>
<text x="201.8" y="129.3">7</text>
<text x="201.8" y="131.9">8</text>
<text x="218.3" y="126.8">6</text>
<text x="218.3" y="129.3">7</text>
<text x="218.3" y="131.9">8</text>
<text x="201.2" y="136.9">10</text>
<text x="201.8" y="134.4">9</text>
<text x="217.7" y="136.9">10</text>
<text x="218.3" y="134.4">9</text>
<text x="201.2" y="139.5">11</text>
<text x="201.2" y="142">12</text>
<text x="217.7" y="139.5">11</text>
<text x="217.7" y="142">12</text>
<text x="201.2" y="144.6">13</text>
<text x="201.2" y="147.1">14</text>
<text x="201.2" y="149.6">15</text>
<text x="217.7" y="144.6">13</text>
<text x="217.7" y="147.1">14</text>
<text x="217.7" y="149.6">15</text>
<text x="99" y="150.9">1</text>
<text x="99" y="153.5">2</text>
<text x="99" y="156">3</text>
<text x="269" y="154.4" transform="rotate(-90 269 154.4)">2</text>
<text x="99" y="158.5">4</text>
<text x="99" y="161.1">5</text>
<text x="262.2" y="159.8">1</text>
<text x="262.2" y="157.3">4</text>
<text x="274.9" y="159.8">3</text>
<text x="274.9" y="157.3">5</text>
<text x="99" y="163.6">6</text>
<text x="125" y="166.2">13</text>
<text x="99" y="168.7">7</text>
<text x="99" y="171.2">8</text>
<text x="99" y="173.8">9</text>
<text x="98.4" y="176.3">10</text>
<text x="98.4" y="178.9">11</text>
<text x="175" y="177.3" transform="rotate(-90 175 177.3)">2</text>
<text x="217.7" y="177.6">8</text>
<text x="98.4" y="181.4">12</text>
<text x="168.2" y="182.7">1</text>
<text x="168.2" y="180.1">4</text>
<text x="180.9" y="182.7">3</text>
<text x="180.9" y="180.1">5</text>
<text x="205" y="180.1">2</text>
<text x="205" y="185.2">3</text>
<text x="217.7" y="185.2">6</text>
<text x="217.7" y="180.1">7</text>
<text x="217.7" y="187.7">5</text>
<text x="176.3" y="221.7" transform="rotate(-90 176.3 221.7)">2</text>
<text x="169.4" y="227.1">1</text>
<text x="169.4" y="224.6">4</text>
<text x="182.1" y="227.1">3</text>
<text x="182.1" y="224.6">5</text>
<text x="206.3" y="224.6">2</text>
<text x="219" y="224.6">7</text>
<text x="219" y="222">8</text>
<text x="206.3" y="229.7">3</text>
<text x="219" y="232.2">5</text>
<text x="219" y="229.7">6</text>
</g>
<g font-size="1.3" fill="#0000c2">
<text x="227.9" y="66">CLOCK SRC</text>
<text x="231" y="86.8">ARP</text>
<text x="214.8" y="98.2">HOLD</text>
<text x="233.1" y="107.6">THRU</text>
<text x="249.3" y="124.4">MIDI OUT 2</text>
<text x="170.4" y="166.1">MIDI IN 1</text>
<text x="252.3" y="165.6">MIDI OUT 1</text>
<text x="169.9" y="211.8">MIDI IN 2</text>
</g>
<g font-size="1.3" fill="#0f0f0f">
<text x="182.9" y="114">D13/SCK</text>
<text x="226.4" y="114">D12/MISO</text>
<text x="182.9" y="119.1">AREF</text>
<text x="225.4" y="116.5">*D11/MOSI</text>
<text x="227.6" y="119.1">*D10/SS</text>
<text x="182.9" y="121.6">A0</text>
<text x="182.9" y="124.1">A1</text>
<text x="232.5" y="121.6">*D9</text>
<text x="233.5" y="124.1">D8</text>
<text x="182.9" y="131.8">A4/SDA</text>
<text x="182.9" y="129.2">A3</text>
<text x="182.9" y="126.7">A2</text>
<text x="232.5" y="131.8">*D5</text>
<text x="232.5" y="129.2">*D6</text>
<text x="233.5" y="126.7">D7</text>
<text x="182.9" y="134.3">A5/SCL</text>
<text x="182.9" y="136.8">A6</text>
<text x="232.5" y="136.8">*D3</text>
<text x="233.5" y="134.3">D4</text>
<text x="182.9" y="139.4">A7</text>
<text x="233.5" y="139.4">D2</text>
<text x="182.9" y="144.5">RESET</text>
<text x="229.7" y="147">D0/RX</text>
<text x="230" y="149.5">D1/TX</text>
<text x="230.2" y="144.5">RESET</text>
</g>
</svg>
